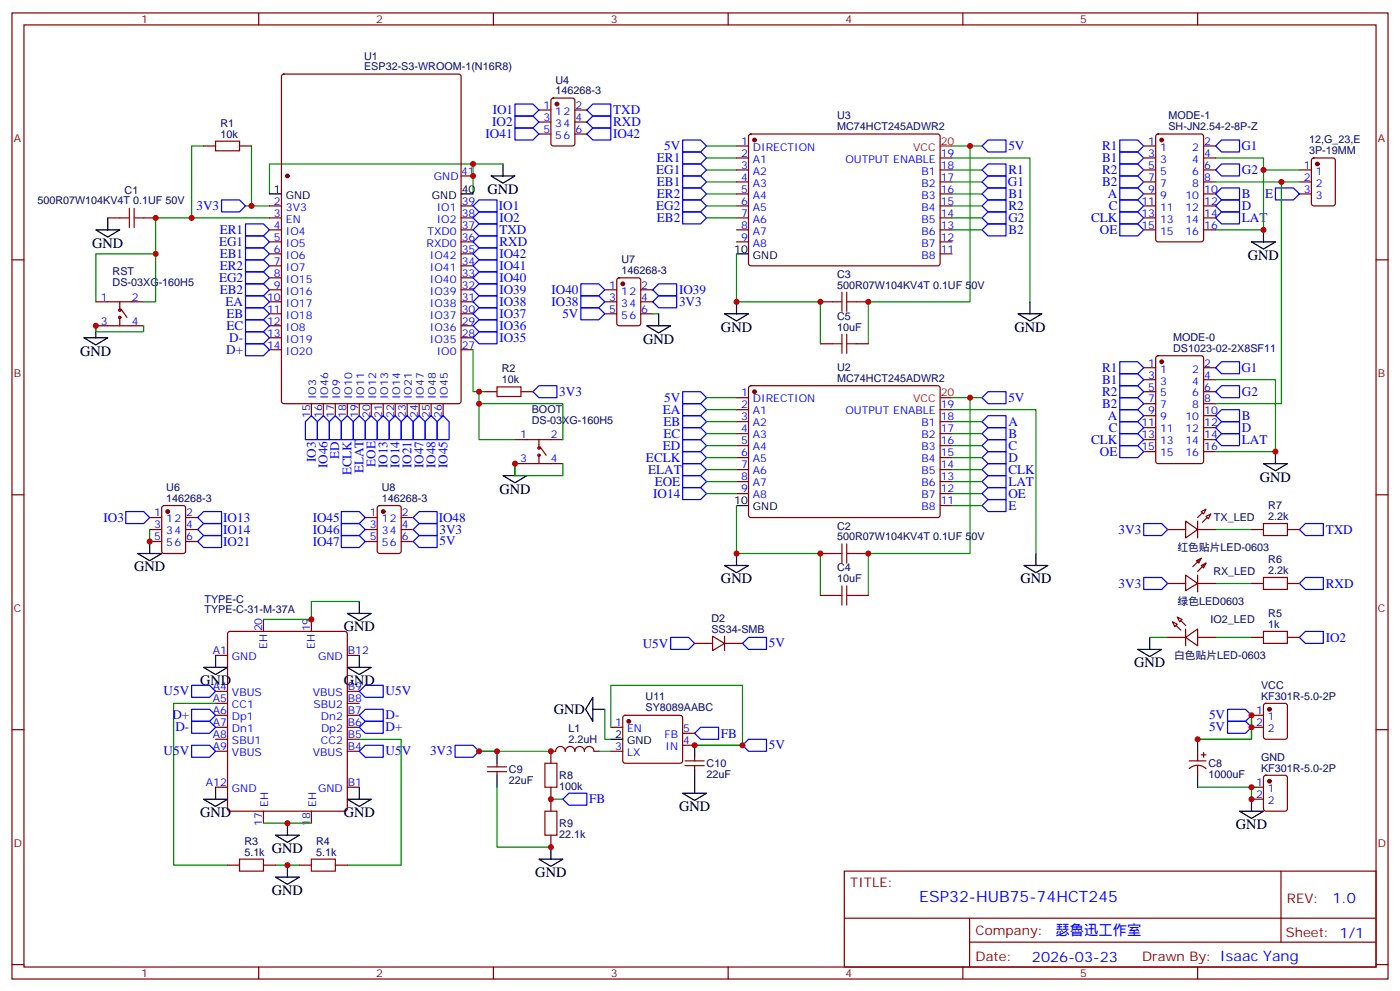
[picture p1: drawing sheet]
<svg xmlns="http://www.w3.org/2000/svg" width="412mm" height="292mm" viewBox="0 0 412 292" stroke-linecap="round" stroke-linejoin="round" font-family="sans-serif">
<g fill="none" stroke="#870000" stroke-width=".35">
<path d="M3.5 3.8h405.4v284.3h-405.4zM7.1 7.3h398.2v277.3h-398.2zM76.2 3.8v3.5M145.3 3.8v3.5M214.5 3.8v3.5M283.6 3.8v3.5M352.8 3.8v3.5M83.1 22l.5-.2h51.5l.7 .4v95.9l-.4 .7h-51.8l-.6-.4-.1-95.9zM158.7 32.4h3.6M158.7 39.4h3.6M158.7 35.9h3.6M162.5 29.1l.5-.2h5.6l.7 .4v13l-.4 .6-5.9 .1-.7-.5v-12.9z"/>
<path d="M169.3 32.4h3.6M169.3 39.4h3.6M169.3 35.9h3.6M220.7 39.6l.5-.2h55l.5 .2 .2 .5v37.7l-.7 .4h-55.3l-.4-.7v-37.4zM340.7 39.6l.4-.2h12.7l.7 .5v30.6l-.4 .6-13 .1-.6-.5-.1-30.6zM60 43h3.5M70.6 43h3.5M135.8 51.8h3.5M217 46.5h3.5M217 50h3.5M217 53.6h3.5M217 57.1h3.5"/>
<path d="M217 43h3.5M276.9 46.5h3.6M276.9 50h3.6M276.9 53.6h3.6M276.9 57.1h3.6M336.9 46.5h3.5M336.9 50h3.5M336.9 53.6h3.5M336.9 57.1h3.5M336.9 43h3.5M354.5 46.5h3.6M354.5 50h3.6"/>
<path d="M354.5 53.6h3.6M354.5 57.1h3.6M354.5 43h3.6M382.8 50h3.5M382.8 53.6h3.5M382.8 57.1h3.5M386.5 46.7l.5-.2h5.6l.7 .4v13l-.4 .7h-5.9l-.7-.5v-12.9zM3.5 76.5h3.6M31.7 64.1h3.6M42.3 64.1h3.6M79.4 60.6h3.5M79.4 64.1h3.5"/>
<path d="M79.4 67.7h3.5M79.4 71.2h3.5M79.4 74.7h3.5M79.4 78.2h3.5M135.8 60.6h3.5M135.8 64.1h3.5M135.8 67.7h3.5M135.8 71.2h3.5M135.8 74.7h3.5M135.8 78.2h3.5M217 60.6h3.5M217 64.1h3.5"/>
<path d="M217 67.7h3.5M217 71.2h3.5M276.9 60.6h3.6M276.9 64.1h3.6M276.9 67.7h3.6M276.9 71.2h3.6M276.9 74.7h3.6M336.9 60.6h3.5M336.9 64.1h3.5M336.9 67.7h3.5M354.5 60.6h3.6M354.5 64.1h3.6"/>
<path d="M354.5 67.7h3.6M405.3 76.5h3.6M28.2 88.8h14.1M28.2 95.9h14.1M35.3 88.8v2.5M35.3 93.4v2.5M35.6 90.9l1.8 2.5M79.4 88.8h3.5M79.4 95.9h3.5M79.4 81.8h3.5M79.4 85.3h3.5M79.4 92.4h3.5"/>
<path d="M79.4 99.4h3.5M135.8 88.8h3.5M135.8 95.9h3.5M135.8 81.8h3.5M135.8 85.3h3.5M135.8 92.4h3.5M135.8 99.4h3.5M178.2 88.8h3.5M178.2 85.3h3.5M178.2 92.4h3.5M181.9 82l.5-.2h5.6l.7 .4v13l-.4 .6-5.9 .1-.7-.5v-12.9zM188.7 88.8h3.6"/>
<path d="M188.7 85.3h3.6M188.7 92.4h3.6M241.7 88.8h3.5M252.2 88.8h3.6M79.4 102.9h3.5M91.7 118.8v3.5M95.2 118.8v3.5M98.8 118.8v3.5M102.3 118.8v3.5M105.8 118.8v3.5M109.4 118.8v3.5M112.9 118.8v3.5"/>
<path d="M116.4 118.8v3.5M119.9 118.8v3.5M123.5 118.8v3.5M127 118.8v3.5M130.5 118.8v3.5M135.8 102.9h3.5M142.9 115.3h3.5M153.5 115.3h3.5M217 117.1h3.5M220.7 113.7l.5-.2h55l.5 .2 .2 .5v37.7l-.7 .4h-55.3l-.4-.7v-37.4zM241.7 101.2h3.5M252.2 101.2h3.6"/>
<path d="M336.9 108.2h3.5M336.9 111.8h3.5M336.9 115.3h3.5M336.9 118.8h3.5M340.7 104.9l.4-.2h12.7l.7 .4v30.6l-.4 .7-13 .1-.6-.5-.1-30.6zM354.5 108.2h3.6M354.5 111.8h3.6M354.5 115.3h3.6M354.5 118.8h3.6M151.7 129.4h14.1M151.7 136.5h14.1M158.7 129.4v2.5"/>
<path d="M158.7 134v2.5M159.1 131.5l1.8 2.5M217 120.6h3.5M217 124.1h3.5M217 127.6h3.5M217 131.2h3.5M217 134.7h3.5M217 138.2h3.5M276.9 120.6h3.6M276.9 124.1h3.6M276.9 127.6h3.6M276.9 131.2h3.6"/>
<path d="M276.9 134.7h3.6M276.9 138.2h3.6M336.9 129.4h3.5M336.9 132.9h3.5M336.9 125.9h3.5M336.9 122.3h3.5M354.5 129.4h3.6M354.5 132.9h3.6M354.5 125.9h3.6M354.5 122.3h3.6M3.5 145.6h3.6M44.1 152.3h3.5"/>
<path d="M44.1 159.4h3.5M44.1 155.9h3.5M47.9 149l.4-.2h5.7l.6 .4 .1 13-.5 .7h-5.9l-.6-.4-.1-13zM54.7 152.3h3.5M54.7 159.4h3.5M54.7 155.9h3.5M107.6 152.3h3.5M107.6 159.4h3.5M107.6 155.9h3.5M111.4 149l.4-.2h5.7l.6 .4 .1 13-.5 .7h-5.9l-.6-.4-.1-13zM118.2 152.3h3.5M118.2 159.4h3.5"/>
<path d="M118.2 155.9h3.5M217 141.7h3.5M217 145.3h3.5M276.9 141.7h3.6M276.9 145.3h3.6M276.9 148.8h3.6M344 155.9h5.2M349.2 153.4l3.6 2.5-3.6 2.4zM352.8 153.4v4.9M352.8 155.9h5.3M353.8 150.6l1.4-.7-.7 1.4zM355.2 152l1.5-.7-.7 1.4z"/>
<path d="M368.7 155.9h3.5M379.2 155.9h3.6M405.3 145.6h3.6M241.7 175.3h3.5M241.7 162.9h3.5M252.2 175.3h3.6M252.2 162.9h3.6M344 171.7h5.2M349.2 169.3l3.6 2.4-3.6 2.1zM352.4 165l1.4-.7-.7 1.4zM352.8 169.3v4.9M352.8 171.7h5.3"/>
<path d="M353.8 166.4l1.4-.7-.7 1.4zM353.8 164.3l-2.4 2.5M355.2 165.7l-2.4 2.5M368.7 171.7h3.5M379.2 171.7h3.6M63.5 192.9h3.5M67.3 186l.4-.2h33.9l.7 .5v51.8l-.5 .6-34.1 .1-.6-.5-.1-51.8zM77.6 182.3v3.5M91.7 182.3v3.5M102.3 192.9h3.5M204.6 189.4h5.3M209.9 187.3l3.5 2.1-3.5 2.1z"/>
<path d="M213.4 187.3v4.2M213.4 189.4h5.3M344 187.6h5.2M345.4 183l1.4 .7-.7 .7zM346.8 181.6l1.4 .7-.7 .7zM349.2 187.6l3.6-2.5v5zM349.2 185.1v5M352.8 187.6h5.3M368.7 187.6h3.5M379.2 187.6h3.6M3.5 214.8h3.6M63.5 217.6h3.5"/>
<path d="M63.5 214.1h3.5M63.5 210.5h3.5M63.5 207h3.5M63.5 203.5h3.5M102.3 217.6h3.5M102.3 214.1h3.5M102.3 210.5h3.5M102.3 207h3.5M102.3 203.5h3.5M179.9 214.1h3.5M183.7 210.7l.4-.2h16.3l.5 .2 .2 .5v12.7l-.3 .5-.4 .2h-16.3l-.4-.2-.3-.5v-12.7zM201.1 219.4h3.5"/>
<path d="M201.1 215.8h3.5M368.7 214.1h3.5M368.7 210.5h3.5M372.4 207.2l.5-.2h5.6l.7 .4v9.5l-.4 .6-5.9 .1-.7-.5v-9.4zM405.3 214.8h3.6M63.5 231.7h3.5M63.5 221.1h3.5M77.6 238.8v3.5M91.7 238.8v3.5M102.3 231.7h3.5M102.3 221.1h3.5M143.6 225.7h5.6"/>
<path d="M143.6 227.1h5.6M146.4 224.6v1.1M146.4 227.1v1.1M162.3 231.7v7.1M176.4 221.1h-1.4a1.41 1.41 0 0 0-1.4-1.4 1.41 1.41 0 0 0-1.4 1.4 1.41 1.41 0 0 0-1.5-1.4 1.41 1.41 0 0 0-1.4 1.4 1.41 1.41 0 0 0-1.4-1.4 1.41 1.41 0 0 0-1.4 1.4 1.41 1.41 0 0 0-1.4-1.4 1.41 1.41 0 0 0-1.4 1.4h-1.4v3.5M179.9 221.1h3.5M201.8 223.9h5.6M201.8 225.4h5.6M204.6 222.9v1M204.6 225.4v1M350.3 223.9h4.9M350.3 226.2a3.5 3.5 0 0 1 5 0"/>
<path d="M352.8 221.1v2.8M352.8 225.4v2.8M353.8 222.2h1.4M354.5 221.5v1.4M368.7 231.7h3.5M368.7 235.2h3.5M372.4 228.4l.5-.2h5.6l.7 .4v9.5l-.4 .6-5.9 .1-.7-.5v-9.4zM67 254.6h3.6M77.6 254.6h3.5M88.2 254.6h3.5M98.8 254.6h3.5M162.3 245.8v3.5"/>
<path d="M248.7 256.4h156.6v28.2h-156.6zM377.3 256.4v20.9M248.7 270.2h156.5M285.6 277.3h119.6M285.6 270.2v14.2M3.5 283.9h3.6M76.2 284.6v3.5M145.3 284.6v3.5M214.5 284.6v3.5M283.6 284.6v3.5M352.8 284.6v3.5M405.3 283.9h3.6"/>
<circle cx="35.3" cy="91.3" r=".35"/>
<circle cx="35.3" cy="93.4" r=".35"/>
<circle cx="158.8" cy="134" r=".35"/>
<circle cx="158.8" cy="131.9" r=".35"/>
</g>
<g fill="none" stroke="#00f" stroke-width=".35">
<path d="M151.7 37.7h5.3l1.7 1.7-1.7 1.8h-5.3zM151.7 34.1h5.3l1.7 1.8-1.7 1.8h-5.3zM151.7 30.6h5.3l1.7 1.8-1.7 1.7h-5.3zM174.6 37.7h5.3v3.5h-5.3l-1.7-1.8zM174.6 34.1h5.3v3.6h-5.3l-1.7-1.8zM174.6 30.6h5.3v3.5h-5.3l-1.7-1.7zM65.3 58.8h5.3l1.7 1.8-1.7 1.8h-5.3zM141.1 58.8h5.3v3.6h-5.3l-1.8-1.8zM201.1 44.7h5.3l1.7 1.8-1.7 1.8h-5.3zM201.1 48.3h5.3l1.7 1.7-1.7 1.8h-5.3zM201.1 51.8h5.3l1.7 1.8-1.7 1.7h-5.3zM201.1 55.3h5.3l1.7 1.8-1.7 1.7h-5.3z"/>
<path d="M201.1 58.8h5.3l1.7 1.8-1.7 1.8h-5.3zM201.1 41.2h5.3l1.7 1.8-1.7 1.7h-5.3zM291 41.2h5.3v3.5h-5.3l-1.7-1.7zM291 48.3h5.3v3.5h-5.3l-1.7-1.8zM291 51.8h5.3v3.5h-5.3l-1.7-1.7zM291 55.3h5.3v3.5h-5.3l-1.7-1.7zM291 58.8h5.3v3.6h-5.3l-1.7-1.8zM329.8 51.8h5.3l1.8 1.8-1.8 1.7h-5.3zM329.8 48.3h5.3l1.8 1.7-1.8 1.8h-5.3zM329.8 44.7h5.3l1.8 1.8-1.8 1.8h-5.3zM329.8 41.2h5.3l1.8 1.8-1.8 1.7h-5.3zM329.8 55.3h5.3l1.8 1.8-1.8 1.7h-5.3z"/>
<path d="M329.8 58.8h5.3l1.8 1.8-1.8 1.8h-5.3zM358.1 43l1.7-1.8h5.3v3.5h-5.3zM359.8 48.3h5.3v3.5h-5.3l-1.7-1.8zM359.8 55.3h5.3v3.5h-5.3l-1.7-1.7zM375.7 55.3h5.3l1.8 1.8-1.8 1.7h-5.3zM72.3 65.9h5.3l1.8 1.8-1.8 1.7h-5.3zM72.3 69.4h5.3l1.8 1.8-1.8 1.8h-5.3zM72.3 73h5.3l1.8 1.7-1.8 1.8h-5.3zM72.3 76.5h5.3l1.8 1.7-1.8 1.8h-5.3zM141.1 62.4h5.3v3.5h-5.3l-1.8-1.8zM141.1 65.9h5.3v3.5h-5.3l-1.8-1.7zM141.1 69.4h5.3v3.6h-5.3l-1.8-1.8z"/>
<path d="M141.1 76.5h5.3v3.5h-5.3l-1.8-1.8zM141.1 73h5.3v3.5h-5.3l-1.8-1.8zM201.1 62.4h5.3l1.7 1.7-1.7 1.8h-5.3zM291 62.4h5.3v3.5h-5.3l-1.7-1.8zM291 65.9h5.3v3.5h-5.3l-1.7-1.7zM329.8 62.4h5.3l1.8 1.7-1.8 1.8h-5.3zM329.8 65.9h5.3l1.8 1.8-1.8 1.7h-5.3zM358.1 60.6l1.7-1.8h5.3v3.6h-5.3zM359.8 62.4h5.3v3.5h-5.3l-1.7-1.8zM72.3 97.6h5.3l1.8 1.8-1.8 1.8h-5.3zM72.3 80h5.3l1.8 1.8-1.8 1.7h-5.3zM72.3 83.5h5.3l1.8 1.8-1.8 1.8h-5.3z"/>
<path d="M72.3 87.1h5.3l1.8 1.7-1.8 1.8h-5.3zM72.3 90.6h5.3l1.8 1.8-1.8 1.7h-5.3zM72.3 94.1h5.3l1.8 1.8-1.8 1.7h-5.3zM141.1 83.5h5.3v3.6h-5.3l-1.8-1.8zM141.1 80h5.3v3.5h-5.3l-1.8-1.7zM141.1 87.1h5.3v3.5h-5.3l-1.8-1.8zM141.1 90.6h5.3v3.5h-5.3l-1.8-1.7zM141.1 94.1h5.3v3.5h-5.3l-1.8-1.7zM141.1 97.6h5.3v3.6h-5.3l-1.8-1.8zM171.1 90.6h5.3l1.8 1.8-1.8 1.7h-5.3zM171.1 87.1h5.3l1.8 1.7-1.8 1.8h-5.3zM171.1 83.5h5.3l1.8 1.8-1.8 1.8h-5.3z"/>
<path d="M192.3 85.3l1.7-1.8h5.3v3.6h-5.3zM194 87.1h5.3v3.5h-5.3l-1.7-1.8zM72.3 101.2h5.3l1.8 1.7-1.8 1.8h-5.3zM158.7 113.5h5.3v3.6h-5.3l-1.7-1.8zM201.1 115.3h5.3l1.7 1.8-1.7 1.7h-5.3zM201.1 118.8h5.3l1.7 1.8-1.7 1.7h-5.3zM291 115.3h5.3v3.5h-5.3l-1.7-1.7zM329.8 117.1h5.3l1.8 1.7-1.8 1.8h-5.3zM329.8 113.5h5.3l1.8 1.8-1.8 1.8h-5.3zM329.8 110h5.3l1.8 1.8-1.8 1.7h-5.3zM329.8 106.5h5.3l1.8 1.7-1.8 1.8h-5.3zM358.1 115.3l1.7-1.8h5.3v3.6h-5.3z"/>
<path d="M358.1 108.2l1.7-1.7h5.3v3.5h-5.3zM91.7 122.3l1.8 1.8v5.3h-3.5v-5.3zM95.2 122.3l1.8 1.8v5.3h-3.5v-5.3zM98.8 122.3l1.7 1.8v5.3h-3.5v-5.3zM102.3 122.3l1.8 1.8v5.3h-3.6v-5.3zM105.8 122.3l1.8 1.8v5.3h-3.5v-5.3zM109.4 122.3l1.7 1.8v5.3h-3.5v-5.3zM111.1 124.1l1.8-1.8 1.8 1.8v5.3h-3.6zM116.4 122.3l1.8 1.8v5.3h-3.5v-5.3zM119.9 122.3l1.8 1.8v5.3h-3.5v-5.3zM123.5 122.3l1.7 1.8v5.3h-3.5v-5.3zM127 122.3l1.8 1.8v5.3h-3.6v-5.3z"/>
<path d="M130.5 122.3l1.8 1.8v5.3h-3.5v-5.3zM201.1 129.4h5.3l1.7 1.8-1.7 1.7h-5.3zM201.1 140h5.3l1.7 1.7-1.7 1.8h-5.3zM201.1 136.5h5.3l1.7 1.7-1.7 1.8h-5.3zM201.1 132.9h5.3l1.7 1.8-1.7 1.8h-5.3zM201.1 125.9h5.3l1.7 1.7-1.7 1.8h-5.3zM201.1 122.3h5.3l1.7 1.8-1.7 1.8h-5.3zM291 140h5.3v3.5h-5.3l-1.7-1.8zM291 136.5h5.3v3.5h-5.3l-1.7-1.8zM291 132.9h5.3v3.6h-5.3l-1.7-1.8zM291 129.4h5.3v3.5h-5.3l-1.7-1.7zM291 125.9h5.3v3.5h-5.3l-1.7-1.8z"/>
<path d="M291 122.3h5.3v3.6h-5.3l-1.7-1.8zM329.8 120.6h5.3l1.8 1.7-1.8 1.8h-5.3zM329.8 124.1h5.3l1.8 1.8-1.8 1.7h-5.3zM329.8 127.6h5.3l1.8 1.8-1.8 1.8h-5.3zM329.8 131.2h5.3l1.8 1.7-1.8 1.8h-5.3zM358.1 122.3l1.7-1.7h5.3v3.5h-5.3zM358.1 129.4l1.7-1.8h5.3v3.6h-5.3zM359.8 124.1h5.3v3.5h-5.3l-1.7-1.7zM37 150.6h5.3l1.8 1.7-1.8 1.8h-5.3zM60 150.6h5.3v3.5h-5.3l-1.8-1.8zM60 154.1h5.3v3.5h-5.3l-1.8-1.7zM60 157.6h5.3v3.5h-5.3l-1.8-1.7z"/>
<path d="M100.5 154.1h5.3l1.8 1.8-1.8 1.7h-5.3zM100.5 157.6h5.3l1.8 1.8-1.8 1.7h-5.3zM100.5 150.6h5.3l1.8 1.7-1.8 1.8h-5.3zM123.5 150.6h5.3v3.5h-5.3l-1.8-1.8zM123.5 154.1h5.3v3.5h-5.3l-1.8-1.7zM123.5 157.6h5.3v3.5h-5.3l-1.8-1.7zM201.1 143.5h5.3l1.7 1.8-1.7 1.7h-5.3zM291 143.5h5.3v3.5h-5.3l-1.7-1.7zM291 147h5.3v3.6h-5.3l-1.7-1.8zM336.9 154.1h5.3l1.8 1.8-1.8 1.7h-5.3zM384.5 154.1h5.3v3.5h-5.3l-1.7-1.7zM336.9 170h5.3l1.8 1.7-1.8 1.8h-5.3z"/>
<path d="M384.5 170h5.3v3.5h-5.3l-1.7-1.8zM197.6 187.6h5.2l1.8 1.8-1.8 1.7h-5.2zM220.5 187.6h5.3v3.5h-5.3l-1.8-1.7zM384.5 185.8h5.3v3.6h-5.3l-1.7-1.8zM56.4 208.8h5.3l1.8 1.7-1.8 1.8h-5.3zM56.4 212.3h5.3l1.8 1.8-1.8 1.7h-5.3zM56.4 219.4h5.3l1.8 1.7-1.8 1.8h-5.3zM56.4 201.7h5.3l1.8 1.8-1.8 1.7h-5.3zM105.8 203.5l1.8-1.8h5.3v3.5h-5.3zM107.6 212.3h5.3v3.5h-5.3l-1.8-1.7zM107.6 208.8h5.3v3.5h-5.3l-1.8-1.8zM107.6 219.4h5.3v3.5h-5.3l-1.8-1.8z"/>
<path d="M134.1 219.4h5.2l1.8 1.7-1.8 1.8h-5.2zM206.4 214.1h5.3v3.5h-5.3l-1.8-1.8zM220.5 217.6h5.3v3.5h-5.3l-1.8-1.7zM361.6 208.8h5.3l1.8 1.7-1.8 1.8h-5.3zM361.6 212.3h5.3l1.8 1.8-1.8 1.7h-5.3zM165.8 235.2l1.8-1.7h5.3v3.5h-5.3z"/>
</g>
<g fill="none" stroke="#008700" stroke-width=".35">
<path d="M60 43h-3.6v21.1h23M74.1 43v17.6M139.3 48.3h-59.9v8.8M148.2 48.3h-8.9v8.8M208.1 46.5h8.9M208.1 50h8.9M208.1 53.6h8.9M208.1 57.1h8.9M208.1 43h8.9M280.5 46.5h22.9v42.3M280.5 50h8.8M280.5 53.6h8.8"/>
<path d="M280.5 57.1h8.8M280.5 43h8.8M285.8 43v45.8h-30v12.4M358.1 46.5h14.1v21.2h-14.1M358.1 53.6h24.7M372.2 50h10.6M377.5 53.6v65.2h-19.4M45.9 74.7h-17.7v14.1M56.4 64.1h-10.5v24.7h-3.6M72.3 60.6h7.1M208.1 60.6h8.9M208.1 64.1h8.9"/>
<path d="M217 74.7v14.1h24.7v12.4M280.5 60.6h8.8M280.5 64.1h8.8M280.5 67.7h8.8M28.2 95.9v1.7h14.1v-1.7M192.3 92.4h1.7M139.3 102.9v12.4h1.8M141.1 118.8h24.7v10.6M142.9 115.3h-1.8v14.1h10.6M208.1 117.1h8.9M280.5 117.1h8.8M285.8 117.1v45.8h-30v12.4"/>
<path d="M358.1 111.8h17.6v21.1h-17.6M151.7 136.5v3.5h14.1v-3.5M208.1 120.6h8.9M208.1 124.1h8.9M208.1 127.6h8.9M208.1 131.2h8.9M208.1 134.7h8.9M208.1 138.2h8.9M280.5 120.6h24.7v42.3M280.5 124.1h8.8M280.5 127.6h8.8M280.5 131.2h8.8"/>
<path d="M280.5 134.7h8.8M280.5 138.2h8.8M44.1 155.9v3.5M208.1 141.7h8.9M208.1 145.3h8.9M217 148.8v14.1h24.7v12.4M280.5 141.7h8.8M280.5 145.3h8.8M280.5 148.8h8.8M358.1 155.9h10.6M105.8 177h-14.1v5.3h-14.1M358.1 171.7h10.6"/>
<path d="M338.7 187.6h5.3M358.1 187.6h10.6M63.5 207h-12.3v47.6h15.8M105.8 217.6h12.4v37h-15.9M178.2 208.8v8.8h1.7M179.9 214.1v-12.4h38.8v17.7h-14.1M368.7 210.5v7.1h-15.9M141.1 221.1h21.2M146.4 231.7v17.6h15.9M162.3 235.2h3.5M176.4 221.1h3.5M352.8 231.7h17.6"/>
<path d="M368.7 231.7v3.5M77.6 242.3h14.1M81.1 254.6h7.1"/>
</g>
<g fill="none" stroke="#000" stroke-width=".35">
<path d="M79.4 57.1h3.5M135.8 57.1h3.5M144.6 51.8h7.1l-3.5 2.1zM148.2 48.3v3.5M28.2 67.7h7.1l-3.6 2.1zM31.7 64.1v3.6M217 74.7h3.5M368.7 71.2h7l-3.5 2.1zM372.2 67.7v3.5M24.7 99.4h7l-3.5 2.1zM28.2 95.9v3.5M190.5 95.9h7.1l-3.6 2.1z"/>
<path d="M194 92.4v3.5M213.4 92.4h7.1l-3.5 2.1zM217 88.8v3.6M299.9 92.4h7l-3.5 2.1zM303.4 88.8v3.6M148.2 140h7l-3.5 2.1zM151.7 136.5v3.5M372.2 136.5h7l-3.5 2.1zM375.7 132.9v3.6M44.1 159.4v3.5M217 148.8h3.5M40.6 162.9h7l-3.5 2.1z"/>
<path d="M105.8 177v3.6M213.4 166.4h7.1l-3.5 2.2zM217 162.9v3.5M301.6 166.4h7.1l-3.5 2.2zM305.2 162.9v3.5M60 196.4h7l-3.5 2.1zM63.5 192.9v3.5M102.3 196.4h7.1l-3.6 2.1zM102.3 180.6h7.1l-3.6 2.1zM105.8 192.9v3.5M335.1 191.1h7.1l-3.5 2.2zM338.7 187.6v3.5"/>
<path d="M174.6 205.2v7.1l-2.1-3.5zM174.6 208.8h3.6M179.9 217.6h3.5M204.6 219.4v3.5M352.8 217.6v3.5M60 235.2h7l-3.5 2.1zM63.5 231.7v3.5M102.3 235.2h7.1l-3.6 2.1zM105.8 231.7v3.5M146.4 221.1v3.5M146.4 228.2v3.5M201.1 233.5h7l-3.5 2.1z"/>
<path d="M204.6 226.4v7.1M352.8 228.2v3.5M365.1 238.8h7.1l-3.5 2.1zM368.7 235.2v3.6M81.1 258.2h7.1l-3.5 2.1zM81.1 245.8h7.1l-3.5 2.1zM84.7 242.3v3.5M84.7 254.6v3.6M158.7 252.9h7.1l-3.5 2.1zM162.3 249.3v3.6"/>
</g>
<path d="M276.9 43h3.6M276.9 117.1h3.6" fill="none" stroke="#f00" stroke-width=".35"/>
<g fill="#870000" stroke="#870000" stroke-width=".35">
<path d="M346.4 184.1l1.4 1.4z"/>
<path d="M347.8 182.7l1.4 1.4z"/>
<path d="M354.2 150.9l-1.4 1.4z"/>
<path d="M354.2 153.7l1.4-1.4z"/>
<circle cx="222.2" cy="115.3" r=".53"/>
<circle cx="222.2" cy="41.2" r=".53"/>
<circle cx="342.2" cy="106.5" r=".53"/>
<circle cx="342.2" cy="41.2" r=".53"/>
<circle cx="84.7" cy="51.8" r=".53"/>
<circle cx="373.9" cy="229.9" r=".53"/>
<circle cx="373.9" cy="208.8" r=".53"/>
<circle cx="164" cy="30.6" r=".53"/>
<circle cx="49.4" cy="150.6" r=".53"/>
<circle cx="183.4" cy="83.5" r=".53"/>
<circle cx="112.9" cy="150.6" r=".53"/>
<circle cx="388.1" cy="48.3" r=".53"/>
<circle cx="185.2" cy="212.3" r=".53"/>
</g>
<g fill="none" stroke="#a10000" stroke-width=".35">
<path d="M63.5 41.6h7.1v2.8h-7.1zM35.3 64.1h2.8M38.1 61.3v5.7M39.5 64.1h2.8M39.5 61.3v5.7M245.2 88.8h2.8M248 86v5.7M248 98.4v5.6M249.4 86v5.7M249.4 98.4v5.6M249.4 88.8h2.8M146.4 113.9h7.1v2.8h-7.1z"/>
<path d="M245.2 101.2h2.8M249.4 101.2h2.8M372.2 154.1h7v3.5h-7zM245.2 175.3h2.8M245.2 162.9h2.8M248 160.1v5.6M248 172.4v5.7M249.4 160.1v5.6M249.4 172.4v5.7M249.4 175.3h2.8M249.4 162.9h2.8M372.2 170h7v3.5h-7z"/>
<path d="M372.2 185.8h7v3.6h-7zM160.5 224.6h3.5v7.1h-3.5zM160.5 238.8h3.5v7h-3.5zM70.6 252.9h7v3.5h-7zM91.7 252.9h7.1v3.5h-7.1z"/>
</g>
<g fill="#c00">
<circle cx="84.7" cy="254.6" r=".88"/>
<circle cx="84.7" cy="242.3" r=".88"/>
<circle cx="139.3" cy="48.3" r=".88"/>
<circle cx="45.9" cy="74.7" r=".88"/>
<circle cx="285.8" cy="43" r=".88"/>
<circle cx="285.8" cy="117.1" r=".88"/>
<circle cx="28.2" cy="95.9" r=".88"/>
<circle cx="375.7" cy="132.9" r=".88"/>
<circle cx="91.7" cy="182.3" r=".88"/>
<circle cx="372.2" cy="67.7" r=".88"/>
<circle cx="74.1" cy="60.6" r=".88"/>
<circle cx="139.3" cy="51.8" r=".88"/>
<circle cx="56.4" cy="64.1" r=".88"/>
<circle cx="141.1" cy="118.8" r=".88"/>
<circle cx="141.1" cy="115.3" r=".88"/>
<circle cx="44.1" cy="159.4" r=".88"/>
<circle cx="368.7" cy="210.5" r=".88"/>
<circle cx="352.8" cy="217.6" r=".88"/>
<circle cx="368.7" cy="231.7" r=".88"/>
<circle cx="368.7" cy="235.2" r=".88"/>
<circle cx="217" cy="88.8" r=".88"/>
<circle cx="217" cy="162.9" r=".88"/>
<circle cx="368.7" cy="214.1" r=".88"/>
<circle cx="162.3" cy="235.2" r=".88"/>
<circle cx="162.3" cy="221.1" r=".88"/>
<circle cx="141.1" cy="221.1" r=".88"/>
<circle cx="146.4" cy="221.1" r=".88"/>
<circle cx="162.3" cy="249.3" r=".88"/>
<circle cx="218.7" cy="219.4" r=".88"/>
<circle cx="204.6" cy="219.4" r=".88"/>
<circle cx="151.7" cy="136.5" r=".88"/>
<circle cx="372.2" cy="50" r=".88"/>
<circle cx="377.5" cy="53.6" r=".88"/>
<circle cx="45.9" cy="64.1" r=".88"/>
<circle cx="255.8" cy="88.8" r=".88"/>
<circle cx="241.7" cy="88.8" r=".88"/>
<circle cx="255.8" cy="162.9" r=".88"/>
<circle cx="241.7" cy="162.9" r=".88"/>
</g>
<text font-size="4.6" fill="#00f" x="270.8" y="265.4">ESP32-HUB75-74HCT245</text>
<g font-size="4.2">
<text x="143.6" y="57.1">GND</text>
<text x="27.2" y="73">GND</text>
<text x="367.6" y="76.5">GND</text>
<text x="189.4" y="101.2">GND</text>
<text x="212.4" y="97.6">GND</text>
<text x="298.8" y="97.6">GND</text>
<text x="23.6" y="104.7">GND</text>
<text x="371.1" y="141.7">GND</text>
<text x="147.1" y="145.3">GND</text>
<text x="39.5" y="168.2">GND</text>
<text x="212.4" y="171.7">GND</text>
<text x="300.6" y="171.7">GND</text>
<text x="101.2" y="185.8">GND</text>
<text x="334.1" y="196.4">GND</text>
<text x="58.9" y="201.7">GND</text>
<text x="101.2" y="201.7">GND</text>
<text x="163.2" y="210.2">GND</text>
<text x="200" y="238.8">GND</text>
<text x="58.9" y="240.5">GND</text>
<text x="101.2" y="240.5">GND</text>
<text x="364.1" y="244.1">GND</text>
<text x="80.1" y="251.1">GND</text>
<text x="80.1" y="263.5">GND</text>
<text x="157.7" y="258.2">GND</text>
</g>
<g font-size="4.2" fill="#00f">
<text x="392.5" y="265.7">1.0</text>
<text x="310.9" y="275.2">瑟魯迅工作室</text>
<text x="304" y="283">2026-03-23</text>
</g>
<g font-size="3.9" fill="#00f">
<text x="145.1" y="33.6">IO1</text>
<text x="180.6" y="33.6">TXD</text>
<text x="143" y="40.7">IO41</text>
<text x="145" y="37.2">IO2</text>
<text x="180.6" y="40.7">IO42</text>
<text x="180.6" y="37.2">RXD</text>
<text x="193.5" y="47.7">ER1</text>
<text x="195.6" y="44.2">5V</text>
<text x="297" y="44.2">5V</text>
<text x="324.6" y="47.8">B1</text>
<text x="324.6" y="44.2">R1</text>
<text x="365.7" y="44.2">G1</text>
<text x="193.3" y="51.2">EG1</text>
<text x="297" y="51.3">R1</text>
<text x="324.6" y="51.3">R2</text>
<text x="365.8" y="51.3">G2</text>
<text x="193.5" y="54.8">EB1</text>
<text x="193.5" y="58.3">ER2</text>
<text x="296.9" y="54.8">G1</text>
<text x="297" y="58.3">B1</text>
<text x="324.6" y="54.8">B2</text>
<text x="326.3" y="58.3">A</text>
<text x="365.8" y="58.3">B</text>
<text x="372.6" y="58.2">E</text>
<text x="57.9" y="61.9">3V3</text>
<text x="146.9" y="61.9">IO1</text>
<text x="147.1" y="65.4">IO2</text>
<text x="193.3" y="61.8">EG2</text>
<text x="193.5" y="65.3">EB2</text>
<text x="297" y="61.9">R2</text>
<text x="297" y="65.4">G2</text>
<text x="321.4" y="65.4">CLK</text>
<text x="326.6" y="61.9">C</text>
<text x="365.8" y="61.9">D</text>
<text x="365.8" y="65.4">LAT</text>
<text x="64.7" y="68.9">ER1</text>
<text x="147.1" y="68.9">TXD</text>
<text x="297" y="68.9">B2</text>
<text x="324" y="68.8">OE</text>
<text x="64.5" y="72.5">EG1</text>
<text x="64.7" y="76">EB1</text>
<text x="147.1" y="72.4">RXD</text>
<text x="147.1" y="76">IO42</text>
<text x="64.5" y="83">EG2</text>
<text x="64.7" y="79.5">ER2</text>
<text x="147.1" y="79.5">IO41</text>
<text x="147.1" y="83">IO40</text>
<text x="64.7" y="86.6">EB2</text>
<text x="147.1" y="86.6">IO39</text>
<text x="162.4" y="86.6">IO40</text>
<text x="200" y="86.6">IO39</text>
<text x="66.5" y="90">EA</text>
<text x="66.7" y="93.6">EB</text>
<text x="147.1" y="90.1">IO38</text>
<text x="147.1" y="93.6">IO37</text>
<text x="162.4" y="90.1">IO38</text>
<text x="165.7" y="93.6">5V</text>
<text x="200" y="90">3V3</text>
<text x="66.7" y="97.1">EC</text>
<text x="67.5" y="100.7">D-</text>
<text x="147.1" y="97.1">IO36</text>
<text x="147.1" y="100.7">IO35</text>
<text x="66.6" y="104.2">D+</text>
<text x="324.6" y="113">B1</text>
<text x="324.6" y="109.5">R1</text>
<text x="365.7" y="109.5">G1</text>
<text x="164.7" y="116.5">3V3</text>
<text x="195.6" y="118.2">5V</text>
<text x="297" y="118.3">5V</text>
<text x="324.6" y="116.6">R2</text>
<text x="365.8" y="116.6">G2</text>
<text x="195.2" y="121.8">EA</text>
<text x="195.4" y="125.3">EB</text>
<text x="297" y="125.4">A</text>
<text x="324.6" y="120.1">B2</text>
<text x="326.3" y="123.6">A</text>
<text x="365.8" y="123.6">B</text>
<text x="195.4" y="128.8">EC</text>
<text x="297" y="128.9">B</text>
<text x="321.4" y="130.7">CLK</text>
<text x="326.6" y="127.1">C</text>
<text x="365.8" y="127.1">D</text>
<text x="365.8" y="130.7">LAT</text>
<text x="93" y="136" transform="rotate(-90 93 136)">IO3</text>
<text x="96.5" y="137.8" transform="rotate(-90 96.5 137.8)">IO46</text>
<text x="99.9" y="135.1" transform="rotate(-90 99.9 135.1)">ED</text>
<text x="110.6" y="137.4" transform="rotate(-90 110.6 137.4)">EOE</text>
<text x="114.2" y="137.8" transform="rotate(-90 114.2 137.8)">IO13</text>
<text x="117.7" y="137.8" transform="rotate(-90 117.7 137.8)">IO14</text>
<text x="121.2" y="137.8" transform="rotate(-90 121.2 137.8)">IO21</text>
<text x="124.7" y="137.8" transform="rotate(-90 124.7 137.8)">IO47</text>
<text x="128.3" y="137.8" transform="rotate(-90 128.3 137.8)">IO48</text>
<text x="131.8" y="137.8" transform="rotate(-90 131.8 137.8)">IO45</text>
<text x="190.3" y="135.9">ECLK</text>
<text x="195.2" y="132.3">ED</text>
<text x="297" y="136">D</text>
<text x="297" y="132.4">C</text>
<text x="324" y="134.1">OE</text>
<text x="103.6" y="139.9" transform="rotate(-90 103.6 139.9)">ECLK</text>
<text x="107.1" y="139.3" transform="rotate(-90 107.1 139.3)">ELAT</text>
<text x="190.9" y="139.5">ELAT</text>
<text x="192.8" y="143">EOE</text>
<text x="297" y="143">LAT</text>
<text x="297" y="139.5">CLK</text>
<text x="192.4" y="146.5">IO14</text>
<text x="297" y="146.4">OE</text>
<text x="297" y="150">E</text>
<text x="30.5" y="153.6">IO3</text>
<text x="65.7" y="153.6">IO13</text>
<text x="92.1" y="153.6">IO45</text>
<text x="129.2" y="153.6">IO48</text>
<text x="65.7" y="157.1">IO14</text>
<text x="65.7" y="160.7">IO21</text>
<text x="92.1" y="157.1">IO46</text>
<text x="92.1" y="160.7">IO47</text>
<text x="129.5" y="157.1">3V3</text>
<text x="129.5" y="160.5">5V</text>
<text x="329.5" y="157.1">3V3</text>
<text x="390.5" y="157.1">TXD</text>
<text x="329.5" y="172.9">3V3</text>
<text x="390.5" y="173">RXD</text>
<text x="189.3" y="190.6">U5V</text>
<text x="226.5" y="190.5">5V</text>
<text x="390.5" y="188.9">IO2</text>
<text x="48.2" y="204.7">U5V</text>
<text x="113.6" y="204.7">U5V</text>
<text x="50.8" y="211.7">D+</text>
<text x="51.7" y="215.3">D-</text>
<text x="113.6" y="215.3">D+</text>
<text x="113.6" y="211.7">D-</text>
<text x="356.2" y="211.7">5V</text>
<text x="356.2" y="215.2">5V</text>
<text x="212.4" y="217.1">FB</text>
<text x="226.5" y="220.5">5V</text>
<text x="48.2" y="222.3">U5V</text>
<text x="113.6" y="222.3">U5V</text>
<text x="126.7" y="222.3">3V3</text>
<text x="173.6" y="236.5">FB</text>
</g>
<g font-size="3.9" fill="#800">
<text x="250.5" y="261">TITLE:</text>
<text x="379.1" y="265.7">REV:</text>
<text x="287.4" y="275.2">Company:</text>
<text x="378.7" y="275.8">Sheet: 1/1</text>
<text x="287.4" y="282.9">Date:</text>
<text x="336.4" y="282.9">Drawn By: Isaac Yang</text>
</g>
<g font-size="3.2" fill="#800">
<text x="41.6" y="6.8">1</text>
<text x="110.8" y="6.8">2</text>
<text x="179.9" y="6.8">3</text>
<text x="249.1" y="6.8">4</text>
<text x="318.2" y="6.8">5</text>
<text x="4.1" y="41.9">A</text>
<text x="405.9" y="41.9">A</text>
<text x="4.1" y="111.1">B</text>
<text x="405.9" y="111.1">B</text>
<text x="4.1" y="180.2">C</text>
<text x="405.9" y="180.2">C</text>
<text x="4.1" y="249.3">D</text>
<text x="405.9" y="249.3">D</text>
<text x="41.6" y="287.6">1</text>
<text x="110.8" y="287.6">2</text>
<text x="179.9" y="287.6">3</text>
<text x="249.1" y="287.6">4</text>
<text x="318.2" y="287.6">5</text>
</g>
<g font-size="3.2" fill="#000080">
<text x="107.3" y="17.6">U1</text>
<text x="107.3" y="20.7">ESP32-S3-WROOM-1(N16R8)</text>
<text x="163.6" y="27.7">146268-3</text>
<text x="163.6" y="24.6">U4</text>
<text x="246.6" y="35.1">U3</text>
<text x="344.2" y="35.2">MODE-1</text>
<text x="64.9" y="40.5">10k</text>
<text x="64.9" y="37.3">R1</text>
<text x="246.6" y="38.3">MC74HCT245ADWR2</text>
<text x="344.2" y="38.3">SH-JN2.54-2-8P-Z</text>
<text x="385.6" y="45.3">3P-19MM</text>
<text x="385.6" y="42.1">12,G_23,E</text>
<text x="11" y="60">500R07W104KV4T 0.1UF 50V</text>
<text x="36.7" y="57.1">C1</text>
<text x="183" y="77.5">U7</text>
<text x="33.2" y="81.1">RST</text>
<text x="183" y="80.6">146268-3</text>
<text x="246.6" y="81.8">C3</text>
<text x="33.2" y="84.2">DS-03XG-160H5</text>
<text x="246.6" y="84.9">500R07W104KV4T 0.1UF 50V</text>
<text x="246.6" y="94.1">C5</text>
<text x="246.6" y="97.3">10uF</text>
<text x="345.6" y="100.4">MODE-0</text>
<text x="345.6" y="103.6">DS1023-02-2X8SF11</text>
<text x="147.8" y="112.8">10k</text>
<text x="147.8" y="109.6">R2</text>
<text x="246.6" y="112.4">MC74HCT245ADWR2</text>
<text x="246.6" y="109.1">U2</text>
<text x="156.6" y="124.8">DS-03XG-160H5</text>
<text x="156.6" y="121.6">BOOT</text>
<text x="49" y="147.7">146268-3</text>
<text x="49" y="144.5">U6</text>
<text x="112.5" y="147.7">146268-3</text>
<text x="112.5" y="144.5">U8</text>
<text x="373.6" y="149.9">R7</text>
<text x="246.6" y="155.9">C2</text>
<text x="357.6" y="153.4">TX_LED</text>
<text x="373.6" y="153">2.2k</text>
<text x="246.6" y="159">500R07W104KV4T 0.1UF 50V</text>
<text x="346.8" y="162.3">红色贴片LED-0603</text>
<text x="373.6" y="165.7">R6</text>
<text x="246.6" y="171.4">10uF</text>
<text x="246.6" y="168.2">C4</text>
<text x="357.4" y="169.3">RX_LED</text>
<text x="373.6" y="168.9">2.2k</text>
<text x="60.2" y="177.4">TYPE-C</text>
<text x="346.9" y="178.2">绿色LED0603</text>
<text x="60.2" y="180.6">TYPE-C-31-M-37A</text>
<text x="209.6" y="183">D2</text>
<text x="356.6" y="183.4">IO2_LED</text>
<text x="373.6" y="184.8">1k</text>
<text x="373.6" y="181.6">R5</text>
<text x="209.6" y="186.2">SS34-SMB</text>
<text x="345.8" y="194.1">白色贴片LED-0603</text>
<text x="371.5" y="202.8">VCC</text>
<text x="190.2" y="209.3">SY8089AABC</text>
<text x="190.2" y="206.1">U11</text>
<text x="371.5" y="206">KF301R-5.0-2P</text>
<text x="167.5" y="215.5">L1</text>
<text x="167.5" y="218.6">2.2uH</text>
<text x="149.9" y="227.6">C9</text>
<text x="208.1" y="225.8">C10</text>
<text x="356" y="225.8">C8</text>
<text x="371.5" y="227.1">KF301R-5.0-2P</text>
<text x="371.5" y="223.9">GND</text>
<text x="149.9" y="230.7">22uF</text>
<text x="164.7" y="232.5">100k</text>
<text x="164.7" y="229.4">R8</text>
<text x="208.1" y="229">22uF</text>
<text x="356" y="229">1000uF</text>
<text x="164.7" y="243.5">R9</text>
<text x="72" y="251.8">5.1k</text>
<text x="72" y="248.6">R3</text>
<text x="93.1" y="251.8">5.1k</text>
<text x="93.1" y="248.6">R4</text>
<text x="164.7" y="246.6">22.1k</text>
</g>
<g font-size="3.2" fill="#00f">
<text x="160.1" y="32">1</text>
<text x="160.1" y="35.6">3</text>
<text x="163.6" y="33.8">12</text>
<text x="169.5" y="35.6">4</text>
<text x="169.5" y="32">2</text>
<text x="160.1" y="39.1">5</text>
<text x="163.6" y="37.3">34</text>
<text x="163.6" y="40.9">56</text>
<text x="169.5" y="39.1">6</text>
<text x="218.3" y="46.1">2</text>
<text x="218.3" y="42.6">1</text>
<text x="221.8" y="47.9">A1</text>
<text x="221.8" y="44.4">DIRECTION</text>
<text x="249" y="47.9">OUTPUT ENABLE</text>
<text x="277.1" y="46.1">19</text>
<text x="338.2" y="42.6">1</text>
<text x="338.2" y="46.1">3</text>
<text x="341.7" y="44.4">1</text>
<text x="341.7" y="47.9">3</text>
<text x="351.2" y="47.9">4</text>
<text x="351.2" y="44.4">2</text>
<text x="354.7" y="46.1">4</text>
<text x="354.7" y="42.6">2</text>
<text x="127.8" y="52.8">GND</text>
<text x="135.8" y="51.4">41</text>
<text x="218.3" y="53.2">4</text>
<text x="218.3" y="49.7">3</text>
<text x="221.8" y="51.4">A2</text>
<text x="271.4" y="51.4">B1</text>
<text x="277.1" y="49.7">18</text>
<text x="277.1" y="53.2">17</text>
<text x="338.2" y="49.7">5</text>
<text x="338.2" y="53.2">7</text>
<text x="341.7" y="51.4">5</text>
<text x="351.2" y="51.4">6</text>
<text x="354.7" y="53.2">8</text>
<text x="354.7" y="49.7">6</text>
<text x="384.1" y="53.2">2</text>
<text x="384.1" y="49.7">1</text>
<text x="387.6" y="51.4">1</text>
<text x="218.3" y="56.7">5</text>
<text x="221.8" y="58.5">A4</text>
<text x="221.8" y="55">A3</text>
<text x="271.4" y="55">B2</text>
<text x="271.4" y="58.5">B3</text>
<text x="277.1" y="56.7">16</text>
<text x="338.2" y="56.7">9</text>
<text x="341.7" y="55">7</text>
<text x="341.7" y="58.5">9</text>
<text x="349.2" y="58.5">10</text>
<text x="351.2" y="55">8</text>
<text x="354.7" y="56.7">10</text>
<text x="384.1" y="56.7">3</text>
<text x="387.6" y="58.5">3</text>
<text x="387.6" y="55">2</text>
<text x="80.7" y="60.3">2</text>
<text x="80.7" y="63.8">3</text>
<text x="84.2" y="62">3V3</text>
<text x="84.2" y="65.5">EN</text>
<text x="128.7" y="65.5">IO2</text>
<text x="128.7" y="62">IO1</text>
<text x="136" y="63.8">38</text>
<text x="136" y="60.3">39</text>
<text x="218.3" y="63.8">7</text>
<text x="218.3" y="60.3">6</text>
<text x="221.8" y="65.5">A6</text>
<text x="221.8" y="62">A5</text>
<text x="271.4" y="62">B4</text>
<text x="271.4" y="65.5">B5</text>
<text x="277.1" y="60.3">15</text>
<text x="277.1" y="63.8">14</text>
<text x="336.2" y="60.3">11</text>
<text x="336.2" y="63.8">13</text>
<text x="341.7" y="62">11</text>
<text x="341.7" y="65.5">13</text>
<text x="349.2" y="65.5">14</text>
<text x="349.2" y="62">12</text>
<text x="354.7" y="63.8">14</text>
<text x="354.7" y="60.3">12</text>
<text x="80.7" y="67.3">4</text>
<text x="80.7" y="70.8">5</text>
<text x="84.2" y="69.1">IO4</text>
<text x="125.9" y="69.1">TXD0</text>
<text x="136" y="70.8">36</text>
<text x="136" y="67.3">37</text>
<text x="218.3" y="70.8">9</text>
<text x="218.3" y="67.3">8</text>
<text x="221.8" y="69.1">A7</text>
<text x="271.4" y="69.1">B6</text>
<text x="277.1" y="67.3">13</text>
<text x="277.1" y="70.8">12</text>
<text x="336.2" y="67.3">15</text>
<text x="341.7" y="69.1">15</text>
<text x="349.2" y="69.1">16</text>
<text x="354.7" y="67.3">16</text>
<text x="80.7" y="74.4">6</text>
<text x="80.7" y="77.9">7</text>
<text x="84.2" y="72.6">IO5</text>
<text x="84.2" y="76.1">IO6</text>
<text x="125.7" y="72.6">RXD0</text>
<text x="126.7" y="76.1">IO42</text>
<text x="136" y="77.9">34</text>
<text x="136" y="74.4">35</text>
<text x="221.8" y="72.6">A8</text>
<text x="271.4" y="72.6">B7</text>
<text x="271.4" y="76.1">B8</text>
<text x="277.1" y="74.4">11</text>
<text x="80.7" y="81.4">8</text>
<text x="84.2" y="79.7">IO7</text>
<text x="84.2" y="83.2">IO15</text>
<text x="126.7" y="83.2">IO40</text>
<text x="126.7" y="79.7">IO41</text>
<text x="136" y="81.4">33</text>
<text x="29.7" y="88.5">1</text>
<text x="38.8" y="88.5">2</text>
<text x="78.7" y="88.5">10</text>
<text x="80.7" y="84.9">9</text>
<text x="84.2" y="86.7">IO16</text>
<text x="126.7" y="86.7">IO39</text>
<text x="136" y="88.5">31</text>
<text x="136" y="84.9">32</text>
<text x="179.5" y="84.9">1</text>
<text x="179.5" y="88.5">3</text>
<text x="183" y="86.7">12</text>
<text x="188.9" y="88.5">4</text>
<text x="188.9" y="84.9">2</text>
<text x="29.7" y="95.5">3</text>
<text x="38.8" y="95.5">4</text>
<text x="78.7" y="92">11</text>
<text x="78.7" y="95.5">12</text>
<text x="84.2" y="90.2">IO17</text>
<text x="84.2" y="93.8">IO18</text>
<text x="126.7" y="93.8">IO37</text>
<text x="126.7" y="90.2">IO38</text>
<text x="136" y="95.5">29</text>
<text x="136" y="92">30</text>
<text x="179.5" y="92">5</text>
<text x="183" y="90.2">34</text>
<text x="183" y="93.8">56</text>
<text x="188.9" y="92">6</text>
<text x="78.7" y="99.1">13</text>
<text x="84.2" y="97.3">IO8</text>
<text x="84.2" y="100.8">IO19</text>
<text x="126.7" y="100.8">IO35</text>
<text x="126.7" y="97.3">IO36</text>
<text x="136" y="99.1">28</text>
<text x="78.7" y="102.6">14</text>
<text x="84.2" y="104.4">IO20</text>
<text x="128.7" y="104.4">IO0</text>
<text x="136" y="102.6">27</text>
<text x="338.2" y="107.9">1</text>
<text x="354.7" y="107.9">2</text>
<text x="338.2" y="111.4">3</text>
<text x="341.7" y="109.6">1</text>
<text x="341.7" y="113.2">3</text>
<text x="351.2" y="113.2">4</text>
<text x="351.2" y="109.6">2</text>
<text x="354.7" y="111.4">4</text>
<text x="93.1" y="117.5" transform="rotate(-90 93.1 117.5)">IO3</text>
<text x="96.7" y="117.5" transform="rotate(-90 96.7 117.5)">IO46</text>
<text x="100.2" y="117.5" transform="rotate(-90 100.2 117.5)">IO9</text>
<text x="103.7" y="117.5" transform="rotate(-90 103.7 117.5)">IO10</text>
<text x="107.2" y="117.5" transform="rotate(-90 107.2 117.5)">IO11</text>
<text x="110.8" y="117.5" transform="rotate(-90 110.8 117.5)">IO12</text>
<text x="114.3" y="117.5" transform="rotate(-90 114.3 117.5)">IO13</text>
<text x="117.8" y="117.5" transform="rotate(-90 117.8 117.5)">IO14</text>
<text x="121.4" y="117.5" transform="rotate(-90 121.4 117.5)">IO21</text>
<text x="124.9" y="117.5" transform="rotate(-90 124.9 117.5)">IO47</text>
<text x="128.4" y="117.5" transform="rotate(-90 128.4 117.5)">IO48</text>
<text x="131.9" y="117.5" transform="rotate(-90 131.9 117.5)">IO45</text>
<text x="218.3" y="116.7">1</text>
<text x="221.8" y="118.5">DIRECTION</text>
<text x="338.2" y="114.9">5</text>
<text x="338.2" y="118.5">7</text>
<text x="341.7" y="116.7">5</text>
<text x="351.2" y="116.7">6</text>
<text x="354.7" y="118.5">8</text>
<text x="354.7" y="114.9">6</text>
<text x="91.4" y="123" transform="rotate(-90 91.4 123)">15</text>
<text x="94.9" y="123" transform="rotate(-90 94.9 123)">16</text>
<text x="98.4" y="123" transform="rotate(-90 98.4 123)">17</text>
<text x="102" y="123" transform="rotate(-90 102 123)">18</text>
<text x="105.5" y="123" transform="rotate(-90 105.5 123)">19</text>
<text x="109" y="123" transform="rotate(-90 109 123)">20</text>
<text x="112.5" y="123" transform="rotate(-90 112.5 123)">21</text>
<text x="116.1" y="123" transform="rotate(-90 116.1 123)">22</text>
<text x="119.6" y="123" transform="rotate(-90 119.6 123)">23</text>
<text x="123.1" y="123" transform="rotate(-90 123.1 123)">24</text>
<text x="126.6" y="123" transform="rotate(-90 126.6 123)">25</text>
<text x="130.2" y="123" transform="rotate(-90 130.2 123)">26</text>
<text x="218.3" y="123.8">3</text>
<text x="218.3" y="120.2">2</text>
<text x="221.8" y="125.5">A2</text>
<text x="221.8" y="122">A1</text>
<text x="249" y="122">OUTPUT ENABLE</text>
<text x="271.4" y="125.5">B1</text>
<text x="277.1" y="120.2">19</text>
<text x="277.1" y="123.8">18</text>
<text x="336.2" y="125.5">11</text>
<text x="338.2" y="122">9</text>
<text x="341.7" y="120.2">7</text>
<text x="341.7" y="123.8">9</text>
<text x="349.2" y="123.8">10</text>
<text x="351.2" y="120.2">8</text>
<text x="354.7" y="125.5">12</text>
<text x="354.7" y="122">10</text>
<text x="153.2" y="129">1</text>
<text x="162.3" y="129">2</text>
<text x="218.3" y="130.8">5</text>
<text x="218.3" y="127.3">4</text>
<text x="221.8" y="129">A3</text>
<text x="271.4" y="129">B2</text>
<text x="277.1" y="127.3">17</text>
<text x="277.1" y="130.8">16</text>
<text x="336.2" y="129">13</text>
<text x="341.7" y="127.3">11</text>
<text x="341.7" y="130.8">13</text>
<text x="349.2" y="130.8">14</text>
<text x="349.2" y="127.3">12</text>
<text x="354.7" y="129">14</text>
<text x="153.2" y="136.1">3</text>
<text x="162.3" y="136.1">4</text>
<text x="218.3" y="137.9">7</text>
<text x="218.3" y="134.3">6</text>
<text x="221.8" y="136.1">A5</text>
<text x="221.8" y="132.6">A4</text>
<text x="271.4" y="132.6">B3</text>
<text x="271.4" y="136.1">B4</text>
<text x="277.1" y="134.3">15</text>
<text x="277.1" y="137.9">14</text>
<text x="336.2" y="132.6">15</text>
<text x="341.7" y="134.3">15</text>
<text x="349.2" y="134.3">16</text>
<text x="354.7" y="132.6">16</text>
<text x="218.3" y="141.4">8</text>
<text x="221.8" y="143.2">A7</text>
<text x="221.8" y="139.6">A6</text>
<text x="271.4" y="139.6">B5</text>
<text x="271.4" y="143.2">B6</text>
<text x="277.1" y="141.4">13</text>
<text x="218.3" y="144.9">9</text>
<text x="221.8" y="146.7">A8</text>
<text x="271.4" y="146.7">B7</text>
<text x="277.1" y="144.9">12</text>
<text x="277.1" y="148.4">11</text>
<text x="45.4" y="152">1</text>
<text x="45.4" y="155.5">3</text>
<text x="48.9" y="153.7">12</text>
<text x="54.9" y="155.5">4</text>
<text x="54.9" y="152">2</text>
<text x="108.9" y="152">1</text>
<text x="108.9" y="155.5">3</text>
<text x="112.4" y="153.7">12</text>
<text x="118.4" y="155.5">4</text>
<text x="118.4" y="152">2</text>
<text x="271.4" y="150.2">B8</text>
<text x="45.4" y="159">5</text>
<text x="48.9" y="157.3">34</text>
<text x="48.9" y="160.8">56</text>
<text x="54.9" y="159">6</text>
<text x="108.9" y="159">5</text>
<text x="112.4" y="157.3">34</text>
<text x="112.4" y="160.8">56</text>
<text x="118.4" y="159">6</text>
<text x="77.3" y="185.8" transform="rotate(-90 77.3 185.8)">20</text>
<text x="91.4" y="185.8" transform="rotate(-90 91.4 185.8)">19</text>
<text x="78.7" y="190.9" transform="rotate(-90 78.7 190.9)">EH</text>
<text x="92.8" y="190.9" transform="rotate(-90 92.8 190.9)">EH</text>
<text x="62.7" y="192.5">A1</text>
<text x="68.3" y="194.3">GND</text>
<text x="93.7" y="194.3">GND</text>
<text x="102.5" y="192.5">B12</text>
<text x="62.7" y="203.1">A4</text>
<text x="102.5" y="203.1">B9</text>
<text x="62.7" y="206.7">A5</text>
<text x="68.3" y="204.9">VBUS</text>
<text x="68.3" y="208.4">CC1</text>
<text x="92.2" y="204.9">VBUS</text>
<text x="92.3" y="208.4">SBU2</text>
<text x="102.5" y="206.7">B8</text>
<text x="62.7" y="210.2">A6</text>
<text x="62.7" y="213.7">A7</text>
<text x="68.3" y="211.9">Dp1</text>
<text x="68.3" y="215.5">Dn1</text>
<text x="94.5" y="211.9">Dn2</text>
<text x="94.6" y="215.5">Dp2</text>
<text x="102.5" y="213.7">B6</text>
<text x="102.5" y="210.2">B7</text>
<text x="181.3" y="213.7">1</text>
<text x="184.7" y="215.5">EN</text>
<text x="201.3" y="215.5">5</text>
<text x="370" y="210.2">1</text>
<text x="370" y="213.7">2</text>
<text x="373.5" y="211.9">1</text>
<text x="373.5" y="215.5">2</text>
<text x="62.7" y="217.2">A8</text>
<text x="62.7" y="220.8">A9</text>
<text x="68.3" y="219">SBU1</text>
<text x="94.6" y="219">CC2</text>
<text x="102.5" y="220.8">B4</text>
<text x="102.5" y="217.2">B5</text>
<text x="181.3" y="220.8">3</text>
<text x="195.8" y="217.2">FB</text>
<text x="196.1" y="220.8">IN</text>
<text x="201.3" y="219">4</text>
<text x="68.3" y="222.5">VBUS</text>
<text x="92.2" y="222.5">VBUS</text>
<text x="184.7" y="222.5">LX</text>
<text x="60.6" y="231.4">A12</text>
<text x="68.3" y="233.1">GND</text>
<text x="93.7" y="233.1">GND</text>
<text x="102.5" y="231.4">B1</text>
<text x="370" y="231.4">1</text>
<text x="373.5" y="233.1">1</text>
<text x="79" y="237.5" transform="rotate(-90 79 237.5)">EH</text>
<text x="93.1" y="237.5" transform="rotate(-90 93.1 237.5)">EH</text>
<text x="370" y="234.9">2</text>
<text x="373.5" y="236.6">2</text>
<text x="77.3" y="243" transform="rotate(-90 77.3 243)">17</text>
<text x="91.4" y="243" transform="rotate(-90 91.4 243)">18</text>
</g>
<g font-size="3.2" fill="#f00">
<text x="269" y="44.4">VCC</text>
<text x="277.1" y="42.6">20</text>
<text x="269" y="118.5">VCC</text>
<text x="277.1" y="116.7">20</text>
</g>
<g font-size="3.2">
<text x="80.7" y="56.7">1</text>
<text x="84.2" y="58.5">GND</text>
<text x="127.2" y="58.5">GND</text>
<text x="136" y="56.7">40</text>
<text x="216.3" y="74.4">10</text>
<text x="221.8" y="76.1">GND</text>
<text x="216.3" y="148.4">10</text>
<text x="221.8" y="150.2">GND</text>
<text x="181.3" y="217.2">2</text>
<text x="184.7" y="219">GND</text>
</g>
</svg>
